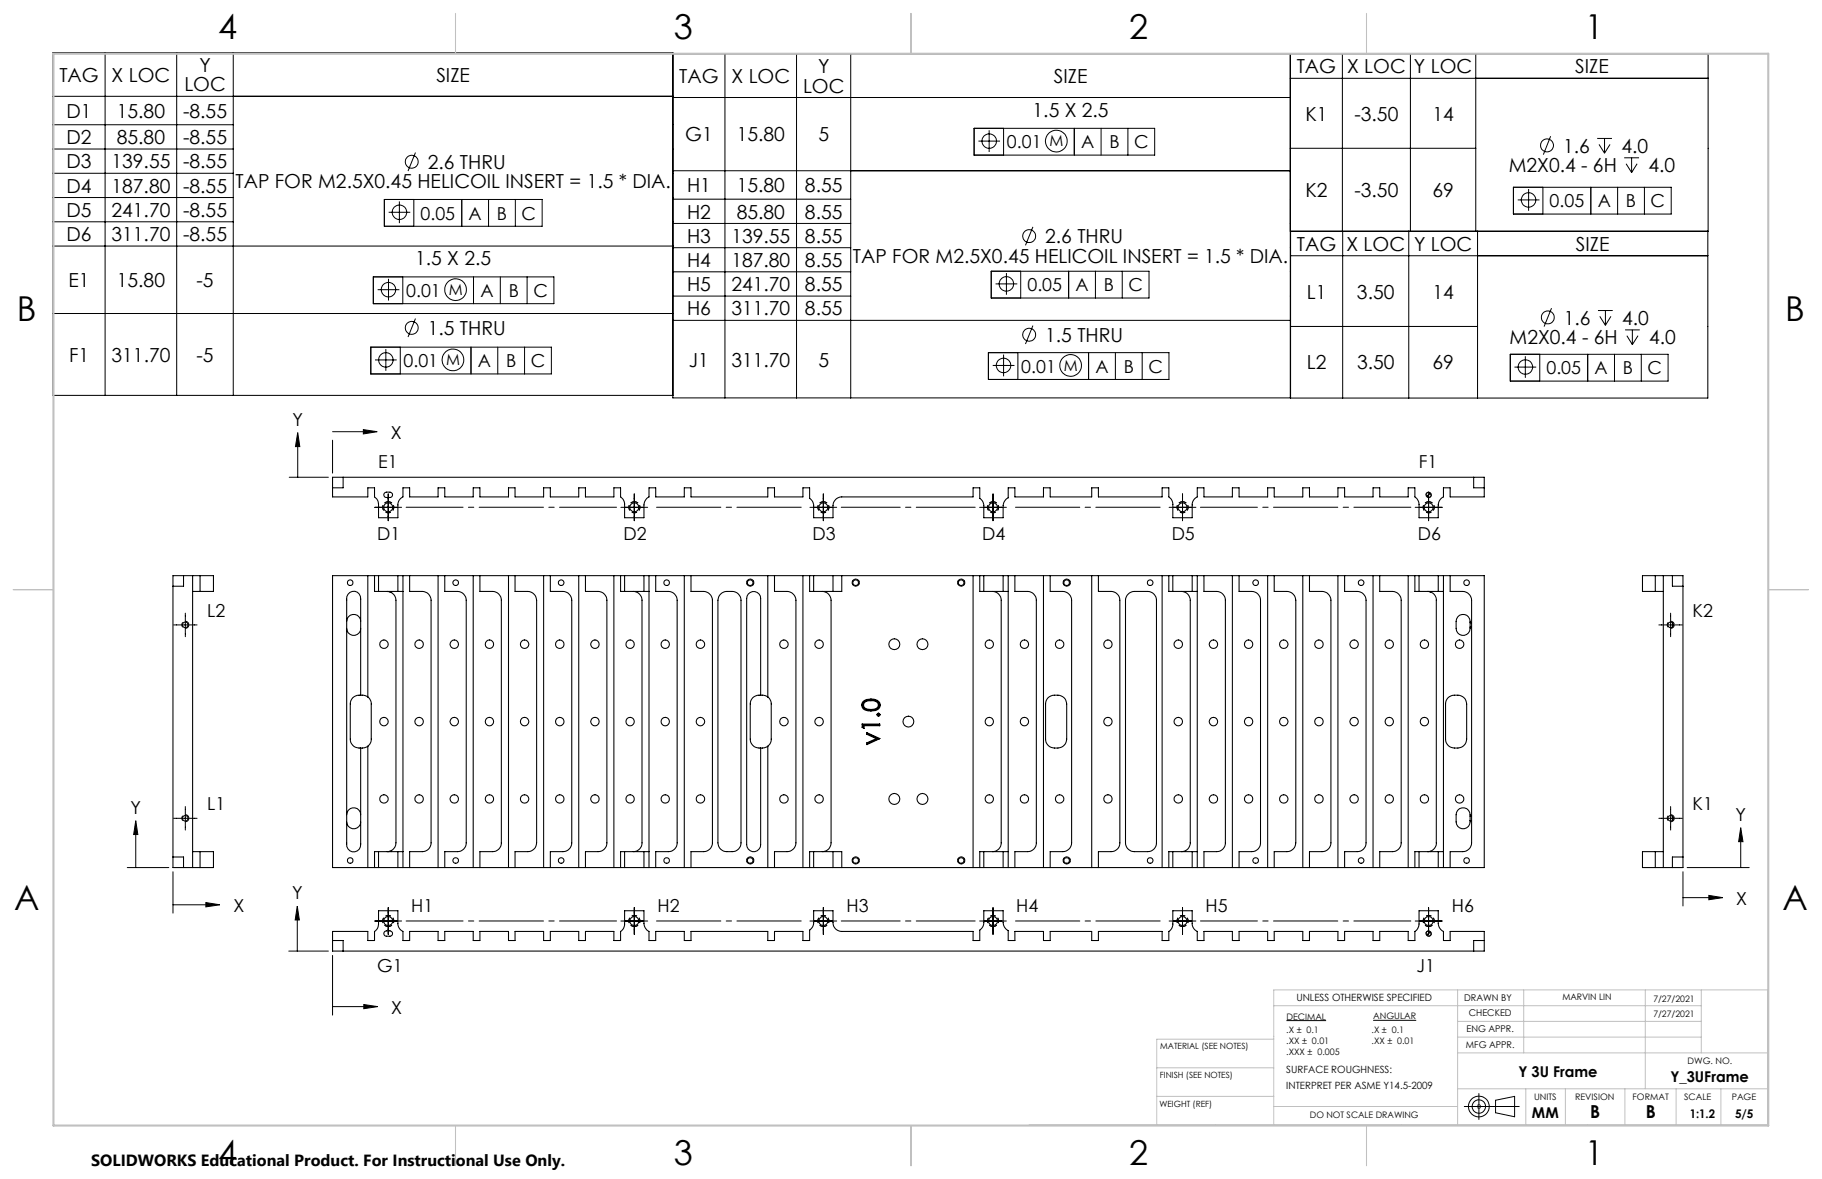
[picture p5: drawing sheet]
<svg xmlns="http://www.w3.org/2000/svg" width="432mm" height="279mm" viewBox="0 0 432 279" stroke-linecap="round" stroke-linejoin="round" font-family="sans-serif">
<g fill="none" stroke="#000" stroke-width=".24">
<path d="M12.6 12.5h146.9v81.2h-146.9zM24.9 12.5v81.2M41.9 12.5v81.2M55.3 12.5v81.2M171.8 12.8v81.5M188.8 12.8v81.5M201.6 12.8v81.5M305.8 12.8v81.5h-146.3v-81.5h245.3v42h-99M305.8 18.6h99M318.1 12.8v42M334.3 12.8v42M349.7 12.8v42"/>
<path d="M12.6 22.8h146.9M12.6 29.6h42.7M12.6 35.3h42.7M98.5 36.2l-1.8 4.3M159.5 23.1h146.3M230.9 30.4h42.7v6.4h-42.7zM231.9 33.4h5.1M234.4 30.9v5.1M237.8 30.4v6.4M254.6 30.4v6.4M260.9 30.4v6.4M267.3 30.4v6.4"/>
<path d="M305.8 35.1h43.9M367.5 32.3l-1.7 4.4M378.5 32.8h3.5M379 34.2l1.3 2.1M380.3 32.8v3.5M381.6 34.2l-1.3 2.1M384.9 37.4h3.5M385.4 38.8l1.3 2.1M386.7 37.4v3.5M388 38.8l-1.3 2.1M12.6 41.1h42.7M12.6 46.8h42.7"/>
<path d="M12.6 52.6h42.7M12.6 58.3h146.9M91.1 47.3h37.4v6.3h-37.4zM92.1 50.3h5.1M94.7 47.7v5.2M98.1 47.3v6.3M109.4 47.3v6.3M115.8 47.3v6.3M122.1 47.3v6.3M159.5 40.5h146.3M159.5 47.2h42.1M159.5 53h42.1"/>
<path d="M159.5 58.7h42.1M244.8 53.8l-1.8 4.3M305.9 54.8v39.5h98.8v-39.5M318.2 54.8v39.5M333.9 54.8v39.5M350.2 54.8v39.5M358.7 44.4h37.4v6.3h-37.4zM359.7 47.4h5.1M362.3 44.8v5.2M365.7 44.4v6.3M377 44.4v6.3M383.4 44.4v6.3"/>
<path d="M389.7 44.4v6.3M12.6 74.3h146.9M88.5 65.6h42.8v6.4h-42.8zM89.5 68.7h5.2M92.1 66.1v5.1M95.5 65.6v6.4M98.5 75.5l-1.8 4.4M112.2 65.6v6.4M118.6 65.6v6.4M124.9 65.6v6.4M159.5 64.4h42.1M159.5 70.2h42.1"/>
<path d="M159.5 75.9h146.3M234.9 64.3h37.4v6.3h-37.4zM235.9 67.3h5.2M238.5 64.7v5.2M241.9 64.3v6.3M244.8 77.2l-1.8 4.3M253.3 64.3v6.3M259.6 64.3v6.3M266 64.3v6.3M305.9 60.6h98.8M305.9 77.4h44.3M367.7 73l-1.8 4.4"/>
<path d="M378.7 73.6h3.5M379.1 75l1.4 2.1M380.5 73.6v3.5M381.8 75l-1.3 2.1M385.1 78.2h3.5M385.6 79.6l1.3 2.1M386.9 78.2v3.5M388.2 79.6l-1.3 2.1M87.9 82.3h42.8v6.3h-42.8zM88.9 85.3h5.1M91.4 82.7v5.2M94.9 82.3v6.3"/>
<path d="M111.6 82.3v6.3M118 82.3v6.3M124.3 82.3v6.3M234.2 83.6h42.8v6.3h-42.8zM235.3 86.6h5.1M237.8 84v5.2M241.2 83.6v6.3M258 83.6v6.3M264.3 83.6v6.3M270.7 83.6v6.3M357.9 84h37.4v6.3h-37.4zM358.9 87h5.2"/>
<path d="M361.5 84.4v5.1M364.9 84v6.3M376.3 84v6.3M382.6 84v6.3M389 84v6.3M68.5 113.1h9.3M70.6 105.8v7.3M70.6 102.5l.4 3.3h-1zM78.8 104.3v7.8M78.8 102.3h7.3M86.1 101.8l3.3 .5-3.3 .5zM92 117.1v6.3"/>
<path d="M150.3 117.1v6.3M195.1 117.1v6.3M235.3 117.1v6.3M280.2 117.1v6.3M338.6 117.1v6.3M338.6 116.6l-.5 .3-.1 .4M339.2 117.3a.6 .6 0 0 1-.6 .6M88.8 120.2h6.4M147.1 120.2h6.4M191.9 120.2h6.4M232.2 120.2h6.3M277.1 120.2h6.3"/>
<path d="M335.4 120.2h6.4M41.1 148.1h5.6M43.9 145.3v5.6M393.1 148.1h5.6M395.9 145.3v5.6M32.2 197.8v7.8M32.2 194.5l.5 3.3h-1zM41.1 193.9h5.6M43.9 191.1v5.6M393.1 193.9h5.6M395.9 191.1v5.6M412.5 199.5v6.1"/>
<path d="M412.5 196.1l.6 3.4h-1.1zM30.2 205.6h9.8M41 206.6v9.8M41 214.4h7.8M48.8 213.9l3.3 .5-3.3 .5zM70.4 218v7.4M70.4 214.7l.5 3.3h-.9zM88.8 218.3h6.4M92 215.1v6.3M147.1 218.3h6.4M150.3 215.1v6.3M191.9 218.3h6.4"/>
<path d="M195.1 215.1v6.3M232.2 218.3h6.3M235.3 215.1v6.3M277.1 218.3h6.3M280.2 215.1v6.3M335.4 218.3h6.4M338.6 215.1v6.3M398.9 206.6v8.1M398.9 212.7h6.1M399.8 205.6h14.7M405 212.2l3.3 .5-3.3 .5zM68.4 225.4h9.4"/>
<path d="M78.8 226.4v14.2M78.8 238.5h7.4M86.2 238.1l3.3 .4-3.3 .5zM338.6 220.6l-.5 .3-.1 .3M339.2 221.2a.6 .6 0 0 1-.6 .7M304.9 241.9h9.4M325.4 241.8h10.2M350.5 259.2v6.1M347 262.2h13M350.1 261.9l.7 .7M350.8 261.9l-.7 .7M354.4 260.7l4.6-.9v4.9l-4.6-1z"/>
<circle cx="97.6" cy="38.3" r="1.53"/>
<circle cx="234.4" cy="33.4" r="1.71"/>
<circle cx="250.3" cy="33.4" r="2.57"/>
<circle cx="366.6" cy="34.4" r="1.53"/>
<circle cx="94.7" cy="50.3" r="1.71"/>
<circle cx="243.9" cy="56" r="1.53"/>
<circle cx="362.2" cy="47.4" r="1.71"/>
<circle cx="92.1" cy="68.6" r="1.71"/>
<circle cx="97.6" cy="77.7" r="1.53"/>
<circle cx="108" cy="68.7" r="2.57"/>
<circle cx="238.5" cy="67.3" r="1.72"/>
<circle cx="243.9" cy="79.3" r="1.53"/>
<circle cx="366.8" cy="75.2" r="1.53"/>
<circle cx="91.5" cy="85.3" r="1.72"/>
<circle cx="107.3" cy="85.3" r="2.58"/>
<circle cx="237.8" cy="86.6" r="1.71"/>
<circle cx="253.7" cy="86.6" r="2.57"/>
<circle cx="361.5" cy="87" r="1.71"/>
<circle cx="350.5" cy="262.2" r="2.45"/>
<circle cx="350.5" cy="262.2" r="1.59"/>
</g>
<g fill="none" stroke="#c0c0c0" stroke-width=".24">
<path d="M301.9 238.3h101.3M345.4 234.6v32M361.1 234.6v14.9M389.9 234.6v23.4M403.2 234.6v14.9M274.1 253h27.8M274.1 259.8h27.8M301.9 246.3h-27.8v20.3M345.4 249.5h73.5M345.4 258h73.5M345.4 242h57.8M345.4 245.8h57.8"/>
<path d="M361.6 258v8.6M371 258v8.6M385.1 258v8.6M397.2 258v8.6M407.8 258v8.6M243.9 266.6h175M301.9 262.2h43.5M350 262.2h1M350.1 261.9l.7 .7M350.5 261.7v1M350.8 261.9l-.7 .7M418.9 265.1v-30.5h-117v32"/>
</g>
<g fill="none" stroke="#000" stroke-width=".24" stroke-dasharray="1.3 .6" stroke-dashoffset="-.1" stroke-linecap="butt">
<path d="M177 138.1a.83 .83 0 0 0 1.2 .7 .83 .83 0 0 0 .1-1.4 .83 .83 0 0 0-1.3 .5v.2M178.6 138.1a.83 .83 0 0 0-1.2-.8 .83 .83 0 0 0-.1 1.4 .83 .83 0 0 0 1.3-.5v-.1M202 138.1a.83 .83 0 0 0 1.2 .7 .83 .83 0 0 0 .1-1.4 .83 .83 0 0 0-1.3 .5v.2M203.6 138.1a.83 .83 0 0 0-1.2-.8 .83 .83 0 0 0-.1 1.4 .83 .83 0 0 0 1.3-.5v-.1M227 138.1a.83 .83 0 0 0 1.2 .7 .83 .83 0 0 0 .1-1.4 .83 .83 0 0 0-1.3 .5v.2M228.6 138.1a.83 .83 0 0 0-1.2-.8 .83 .83 0 0 0-.1 1.4 .83 .83 0 0 0 1.3-.5v-.1M252 138.1a.83 .83 0 0 0 1.2 .7 .83 .83 0 0 0 .1-1.4 .83 .83 0 0 0-1.3 .5v.2M253.6 138.1a.83 .83 0 0 0-1.2-.8 .83 .83 0 0 0-.1 1.4 .83 .83 0 0 0 1.3-.5v-.1M44.8 148.1a.83 .83 0 0 1-1.3 .7 .83 .83 0 0 1-.1-1.4 .83 .83 0 0 1 1.3 .5l.1 .2M396.8 148.1a.83 .83 0 0 1-1.2 .7 .83 .83 0 0 1-.1-1.4 .83 .83 0 0 1 1.3 .5v.2M44.8 193.9a.83 .83 0 0 1-1.3 .7 .83 .83 0 0 1-.1-1.4 .83 .83 0 0 1 1.3 .6l.1 .1M396.8 193.9a.83 .83 0 0 1-1.2 .7 .83 .83 0 0 1-.1-1.4 .83 .83 0 0 1 1.3 .6v.1"/>
<path d="M177 203.9a.83 .83 0 0 0 1.2 .7 .83 .83 0 0 0 .1-1.4 .83 .83 0 0 0-1.3 .6v.1M178.6 203.9a.83 .83 0 0 0-1.2-.7 .83 .83 0 0 0-.1 1.4 .83 .83 0 0 0 1.3-.6v-.1M202 203.9a.83 .83 0 0 0 1.2 .7 .83 .83 0 0 0 .1-1.4 .83 .83 0 0 0-1.3 .6v.1M203.6 203.9a.83 .83 0 0 0-1.2-.7 .83 .83 0 0 0-.1 1.4 .83 .83 0 0 0 1.3-.6v-.1M227 203.9a.83 .83 0 0 0 1.2 .7 .83 .83 0 0 0 .1-1.4 .83 .83 0 0 0-1.3 .6v.1M228.6 203.9a.83 .83 0 0 0-1.2-.7 .83 .83 0 0 0-.1 1.4 .83 .83 0 0 0 1.3-.6v-.1M252 203.9a.83 .83 0 0 0 1.2 .7 .83 .83 0 0 0 .1-1.4 .83 .83 0 0 0-1.3 .6v.1M253.6 203.9a.83 .83 0 0 0-1.2-.7 .83 .83 0 0 0-.1 1.4 .83 .83 0 0 0 1.3-.6v-.1"/>
</g>
<g fill="none" stroke="#000" stroke-width=".24" stroke-dasharray="1.3 .6" stroke-dashoffset=".3" stroke-linecap="butt">
<path d="M92 118.9a1.31 1.31 0 0 1 1.2 1.9 1.31 1.31 0 0 1-2.3 .2 1.31 1.31 0 0 1 .9-2.1h.2M92 118.9a1.31 1.31 0 0 0-1.1 1.9 1.31 1.31 0 0 0 2.2 .2 1.31 1.31 0 0 0-.9-2.1h-.2M150.3 118.9a1.31 1.31 0 0 1 1.2 1.9 1.31 1.31 0 0 1-2.2 .2 1.31 1.31 0 0 1 .9-2.1h.1M150.3 118.9a1.31 1.31 0 0 0-1.1 1.9 1.31 1.31 0 0 0 2.2 .2 1.31 1.31 0 0 0-.9-2.1h-.2M195.1 118.9a1.31 1.31 0 0 1 1.2 1.9 1.31 1.31 0 0 1-2.2 .2 1.31 1.31 0 0 1 .9-2.1h.1M195.1 118.9a1.31 1.31 0 0 0-1.1 1.9 1.31 1.31 0 0 0 2.2 .2 1.31 1.31 0 0 0-.9-2.1h-.2M235.3 118.9a1.31 1.31 0 0 1 1.2 1.9 1.31 1.31 0 0 1-2.2 .2 1.31 1.31 0 0 1 .9-2.1h.1M235.3 118.9a1.31 1.31 0 0 0-1.1 1.9 1.31 1.31 0 0 0 2.2 .2 1.31 1.31 0 0 0-.9-2.1h-.2M280.3 118.9a1.31 1.31 0 0 1 1.1 1.9 1.31 1.31 0 0 1-2.2 .2 1.31 1.31 0 0 1 .9-2.1h.2M280.3 118.9a1.31 1.31 0 0 0-1.2 1.9 1.31 1.31 0 0 0 2.2 .2 1.31 1.31 0 0 0-.9-2.1h-.1M338.6 118.9a1.31 1.31 0 0 1 1.2 1.9 1.31 1.31 0 0 1-2.3 .2 1.31 1.31 0 0 1 .9-2.1h.2M338.6 118.9a1.31 1.31 0 0 0-1.2 1.9 1.31 1.31 0 0 0 2.3 .2 1.31 1.31 0 0 0-.9-2.1h-.2"/>
<path d="M92 219.6a1.31 1.31 0 0 0 1.2-2 1.31 1.31 0 0 0-2.3-.1 1.31 1.31 0 0 0 .9 2.1h.2M92 219.6a1.31 1.31 0 0 1-1.1-2 1.31 1.31 0 0 1 2.2-.1 1.31 1.31 0 0 1-.9 2.1h-.2M150.3 219.6a1.31 1.31 0 0 0 1.2-2 1.31 1.31 0 0 0-2.2-.1 1.31 1.31 0 0 0 .9 2.1h.1M150.3 219.6a1.31 1.31 0 0 1-1.1-2 1.31 1.31 0 0 1 2.2-.1 1.31 1.31 0 0 1-.9 2.1h-.2M195.1 219.6a1.31 1.31 0 0 0 1.2-2 1.31 1.31 0 0 0-2.2-.1 1.31 1.31 0 0 0 .9 2.1h.1M195.1 219.6a1.31 1.31 0 0 1-1.1-2 1.31 1.31 0 0 1 2.2-.1 1.31 1.31 0 0 1-.9 2.1h-.2M235.3 219.6a1.31 1.31 0 0 0 1.2-2 1.31 1.31 0 0 0-2.2-.1 1.31 1.31 0 0 0 .9 2.1h.1M235.3 219.6a1.31 1.31 0 0 1-1.1-2 1.31 1.31 0 0 1 2.2-.1 1.31 1.31 0 0 1-.9 2.1h-.2M280.3 219.6a1.31 1.31 0 0 0 1.1-2 1.31 1.31 0 0 0-2.2-.1 1.31 1.31 0 0 0 .9 2.1h.2M280.3 219.6a1.31 1.31 0 0 1-1.2-2 1.31 1.31 0 0 1 2.2-.1 1.31 1.31 0 0 1-.9 2.1h-.1M338.6 219.6a1.31 1.31 0 0 0 1.2-2 1.31 1.31 0 0 0-2.3-.1 1.31 1.31 0 0 0 .9 2.1h.2M338.6 219.6a1.31 1.31 0 0 1-1.2-2 1.31 1.31 0 0 1 2.3-.1 1.31 1.31 0 0 1-.9 2.1h-.2"/>
</g>
<path d="M418.9 234.6v32" fill="none" stroke="#c0c0c0" stroke-width=".24" stroke-dasharray="15.2 1.3 1.3 1.3" stroke-dashoffset="1.2"/>
<path d="M108 3.2v9.5M215.9 3.2v9.5M323.8 3.2v9.5M3.1 139.7h9.6M419.1 139.7h9.5M108 266.7v9.6M215.9 266.7v9.6M323.8 266.7v9.6" fill="none" stroke="#c0c0c0" stroke-width=".25"/>
<path d="M12.7 12.7h406.4v254h-406.4z" fill="none" stroke="#c0c0c0" stroke-width=".5"/>
<path d="M199.4 120.2h31.7M199.4 218.3h31.7" fill="none" stroke="#000" stroke-width=".24" stroke-dasharray="15.2 1.3 1.3 1.3" stroke-dashoffset="1.3"/>
<path d="M239.6 120.2h36.4M239.6 218.3h36.4" fill="none" stroke="#000" stroke-width=".24" stroke-dasharray="15.2 1.3 1.3 1.3" stroke-dashoffset="-1.1"/>
<path d="M96.2 120.2h49.9M284.5 120.2h49.9M96.2 218.3h49.9M284.5 218.3h49.9" fill="none" stroke="#000" stroke-width=".24" stroke-dasharray="15.2 1.3 1.3 1.3" stroke-dashoffset="1.7"/>
<path d="M154.6 120.2h36.3M154.6 218.3h36.3" fill="none" stroke="#000" stroke-width=".24" stroke-dasharray="15.2 1.3 1.3 1.3" stroke-dashoffset="-1"/>
<path d="M338 117.3a.6 .6 0 0 0 .6 .6v-.6zM338.6 116.6v.7h.6l-.3-.6zM86.1 101.8l3.3 .5-3.3 .5zM70.6 102.5l.4 3.3h-1zM338 221.2a.6 .6 0 0 0 .6 .7v-.7zM338.6 220.6v.6h.6l-.2-.4zM86.2 238.1l3.3 .4-3.3 .5zM70.4 214.7l.5 3.3h-.9zM48.8 213.9l3.3 .5-3.3 .5zM32.2 194.5l.5 3.3h-1zM405 212.2l3.3 .5-3.3 .5zM412.5 196.1l.6 3.4h-1.1z" fill="#000"/>
<g fill="none" stroke="#000" stroke-width=".25">
<path d="M81.3 113.1h-2.5v4.7h8.4v-2.2h1.6v2.2a2.12 2.12 0 0 1 .9 1.7v3.2h4.6v-3a2.07 2.07 0 0 1 1.2-1.9v-2.2h1.6v2.2h6.7v-2.2h1.6v2.2h6.7v-2.2h1.6v2.2h6.8v-2.2h1.6v2.2h6.7v-2.2h1.6v2.2h6.8v-2.2h1.5v2.2h6.8v-2.2h1.6v2.2a2.12 2.12 0 0 1 .9 1.7v3.2h4.6v-3a2.24 2.24 0 0 1 1.2-1.9v-2.2h1.6v2.2h6.8v-2.2h1.6v2.2h18.2v-2.2h1.6v2.2h6.7v-2.2h1.6v2.5a2 2 0 0 1 .9 1.7v2.9h4.6v-2.9a2.11 2.11 0 0 1 2.1-2h31.1v-2.2h1.6v2.5a2 2 0 0 1 1 1.7v2.9h4.5v-2.9a2.25 2.25 0 0 1 1.2-1.8v-2.4h1.6v2.2h6.8v-2.2h1.6v2.2h9.8v-2.2h1.6v2.2h15.1v-2.2h1.6v2.2a2.12 2.12 0 0 1 1 1.7v3.2h4.5v-3a2.07 2.07 0 0 1 1.2-1.9v-2.2h1.6v2.2h6.8v-2.2h1.6v2.2h6.7v-2.2h1.6v2.2h6.8v-2.2h1.5v2.2h6.8v-2.2h1.6v2.2h6.7v-2.2h1.6v2.2h6.7v-2.2h1.6v2.2a2.28 2.28 0 0 1 1 1.7v3.2h4.6v-3a2.18 2.18 0 0 1 1.2-1.9v-2.2h1.6v2.2h8.1v-4.7h-2.6M81.3 113.1v2.5h-2.5M81.3 113.1h267.9M91.1 116.8a1.54 1.54 0 0 1 1.8 0l.1 .2a.64 .64 0 0 1-.6 .9h-.8a.64 .64 0 0 1-.6-.4 .64 .64 0 0 1 .1-.7zM349.2 113.1v2.5h2.6M41 138.9v64.2M43.5 136.4v2.5h-2.5M45.6 136.4h-4.6v2.5M45.6 136.4h1.8M45.6 136.4v69.2M47.4 136.4h3.2v3.8h-3.2M47.4 136.4v3.8"/>
<path d="M87.2 136.4v28.8M88.8 136.4v3.8h.9M88.8 136.4h.9M88.8 136.4h-10v69.2h10M89.7 136.4h4.6M89.7 136.4v3.8M94.3 136.4h1.2M94.3 136.4v3.8M95.5 136.4h51.6M95.5 136.4v69.2M97.1 136.4v3.8h3a2.11 2.11 0 0 1 2.1 2v57.5a2.05 2.05 0 0 1-2.1 2.1h-3v3.8M103.8 136.4v69.2"/>
<path d="M105.4 136.4v3.8h3a2.11 2.11 0 0 1 2.1 2v57.5a2.05 2.05 0 0 1-2.1 2.1h-3v3.8M112.1 136.4v69.2M113.7 136.4v3.8h3a2.11 2.11 0 0 1 2.1 2v57.5a2.05 2.05 0 0 1-2.1 2.1h-3v3.8M120.5 136.4v69.2M122.1 136.4v3.8h3a2.17 2.17 0 0 1 2.1 2v57.5a2.11 2.11 0 0 1-2.1 2.1h-3v3.8M128.8 136.4v69.2M130.4 136.4v3.8h3a2.17 2.17 0 0 1 2.1 2v57.5a2.11 2.11 0 0 1-2.1 2.1h-3v3.8M137.2 136.4v69.2M138.7 136.4v3.8h3a2.11 2.11 0 0 1 2.1 2v57.5a2.05 2.05 0 0 1-2.1 2.1h-3v3.8M145.5 136.4v69.2M147.1 136.4v3.8h.9M147.1 136.4h.9"/>
<path d="M148 136.4v3.8M148 136.4h4.6M152.6 136.4h1.2M152.6 136.4v3.8M153.8 136.4h38.1M153.8 136.4v69.2M155.4 136.4v3.8h3a2.11 2.11 0 0 1 2.1 2v57.5a2.05 2.05 0 0 1-2.1 2.1h-3v3.8M162.2 136.4v69.2M163.8 136.4v3.8h3a2.17 2.17 0 0 1 2 2v57.5a2.11 2.11 0 0 1-2 2.1h-3v3.8M182 136.4v28.8M183.6 136.4v3.8h2.9a2.17 2.17 0 0 1 2.1 2v57.5a2.11 2.11 0 0 1-2.1 2.1h-2.9v3.8M190.3 136.4v69.2"/>
<path d="M191.9 136.4v3.8h.9M191.9 136.4h.9M192.8 136.4h4.6M192.8 136.4v3.8M197.4 136.4h2.1M197.4 136.4v3.8M199.5 136.4v3.8h-2.1M199.5 136.4h32.7M230.6 136.4v69.2M232.2 136.4h1M232.2 136.4v3.8h1M233.2 136.4v3.8"/>
<path d="M233.2 136.4h4.5M237.7 136.4h1.2M237.7 136.4v3.8M238.9 136.4h38.1M238.9 136.4v69.2M240.5 136.4v3.8h3a2.11 2.11 0 0 1 2.1 2v57.5a2.05 2.05 0 0 1-2.1 2.1h-3v3.8M247.3 136.4v69.2M248.9 136.4v3.8h3a2.17 2.17 0 0 1 2.1 2v57.5a2.11 2.11 0 0 1-2.1 2.1h-3v3.8M258.7 136.4v69.2M260.3 136.4v3.8h3a2.11 2.11 0 0 1 2.1 2v57.5a2.05 2.05 0 0 1-2.1 2.1h-3v3.8M275.4 136.4v69.2M277 136.4v3.8h1"/>
<path d="M277 136.4h1M278 136.4h4.5M278 136.4v3.8M282.5 136.4h1.2M282.5 136.4v3.8M283.7 136.4h51.6M283.7 136.4v69.2M285.3 136.4v3.8h3a2.11 2.11 0 0 1 2.1 2v57.5a2.05 2.05 0 0 1-2.1 2.1h-3v3.8M292.1 136.4v69.2M293.7 136.4v3.8h3a2.11 2.11 0 0 1 2 2v57.5a2.05 2.05 0 0 1-2 2.1h-3v3.8M300.4 136.4v69.2M302 136.4v3.8h3a2.17 2.17 0 0 1 2.1 2v57.5a2.11 2.11 0 0 1-2.1 2.1h-3v3.8"/>
<path d="M308.8 136.4v69.2M310.3 136.4v3.8h3a2.17 2.17 0 0 1 2.1 2v57.5a2.11 2.11 0 0 1-2.1 2.1h-3v3.8M317.1 136.4v69.2M318.7 136.4v3.8h3a2.11 2.11 0 0 1 2 2v57.5a2.05 2.05 0 0 1-2 2.1h-3v3.8M325.4 136.4v69.2M327 136.4v3.8h3a2.11 2.11 0 0 1 2.1 2v57.5a2.05 2.05 0 0 1-2.1 2.1h-3v3.8M333.7 136.4v69.2M335.3 136.4v3.8h1M335.3 136.4h1M336.3 136.4h4.6M336.3 136.4v3.8M340.9 136.4h1.2"/>
<path d="M340.9 136.4v3.8M342.1 136.4h9.7v69.2h-9.7M342.1 136.4v69.2M343.7 136.4v3.8h3a2.17 2.17 0 0 1 2.1 2v57.5a2.11 2.11 0 0 1-2.1 2.1h-3v3.8M392.3 136.4h1.9M392.3 136.4h-3v3.8h3M392.3 136.4v3.8M394.2 136.4h4.7v2.5M394.2 136.4v69.2M396.3 136.4v2.5h2.6M398.9 138.9v64.2M45.6 140.2h1.8"/>
<path d="M82.2 147.2a1.66 1.66 0 0 1 1.6-1.6 1.66 1.66 0 0 1 1.7 1.6M82.2 148.9a1.66 1.66 0 0 0 1.6 1.7 1.66 1.66 0 0 0 1.7-1.7M89.7 140.2h4.6M91.8 140.2l.6 .1M92.4 140.3l.4 .1M92.4 140.2v.1M92.8 140.4a2.11 2.11 0 0 1 1 1.8v57.5a2 2 0 0 1-1 1.8M92.8 140.2v.2M94.3 140.2h1.2M148 140.2h4.6M150.1 140.2a2.11 2.11 0 0 1 2.1 2v57.5a2.05 2.05 0 0 1-2.1 2.1M152.6 140.2h1.2"/>
<path d="M170.8 140.8a3.8 3.8 0 0 1 3.9-.3l.8 1 .1 .7v57.5a2.05 2.05 0 0 1-2.1 2.1 2.74 2.74 0 0 1-3-.9l-.4-1.2v-57.5l.2-.7zM192.8 140.2h4.6M194.9 140.2a2.11 2.11 0 0 1 2.1 2v57.5a2.05 2.05 0 0 1-2.1 2.1M233.2 140.2h4.5M235.2 140.2a2.11 2.11 0 0 1 2.1 2v57.5a2.05 2.05 0 0 1-2.1 2.1M237.7 140.2h1.2M267.4 140.8l1-.6h3.6a2.11 2.11 0 0 1 2.1 2v57.5a2.05 2.05 0 0 1-2.1 2.1h-3.2a2.11 2.11 0 0 1-2.1-2.1v-57.5l.2-.7zM278 140.2h4.5M280 140.2a2.11 2.11 0 0 1 2.1 2v57.5a2.05 2.05 0 0 1-2.1 2.1M282.5 140.2h1.2M336.3 140.2h4.6M338.3 140.2l.6 .1"/>
<path d="M338.9 140.3a2.01 2.01 0 0 1 1.5 1.9v57.5a2.09 2.09 0 0 1-1.5 2.1M338.9 140.2v.1M340.9 140.2h1.2M348.4 147.6v1M348.4 147.6a1.67 1.67 0 0 0-1.5-2 1.67 1.67 0 0 0-1.8 1.6v1.7a1.67 1.67 0 0 0 1.8 1.7 1.67 1.67 0 0 0 1.5-2M348.4 147.6h.4M348.4 148.6h.4M392.3 140.2h1.9M396.3 147.6v1M85.5 164.7v-22.6a1.69 1.69 0 0 0-1.8-2 1.69 1.69 0 0 0-1.5 2.1v57.5a1.7 1.7 0 0 0 1.5 2.2 1.7 1.7 0 0 0 1.8-2v-22.6M87.2 165.2l-.6-.3a2.55 2.55 0 0 0-3.6 1.9v8.4a2.59 2.59 0 0 0 3.7 1.9l.5-.3M87.2 165.2a2.11 2.11 0 0 1 .8 1.6v8.4a2.11 2.11 0 0 1-.8 1.6"/>
<path d="M87.2 176.8v28.8M180.3 164.7v-22.8a1.66 1.66 0 0 0-1.7-1.7 1.66 1.66 0 0 0-1.6 1.7v58.3a1.66 1.66 0 0 0 1.6 1.6 1.66 1.66 0 0 0 1.7-1.6v-22.9M182 165.2l-.6-.3a2.55 2.55 0 0 0-3.6 1.9v8.4a2.59 2.59 0 0 0 3.7 1.9l.5-.3M182 165.2a2.11 2.11 0 0 1 .8 1.6v8.4a2.11 2.11 0 0 1-.8 1.6M182 176.8v28.8M204.2 167.1a1.38 1.38 0 0 0 1.5 1.4h.7M204.2 167.1h.2M204.3 171.6h4.2M204.3 171.6v.8M204.3 172.4l.5 .2M204.3 171.6l.2 .2M204.4 167.1l.1 .4a1.62 1.62 0 0 0 1.9 .8"/>
<path d="M204.5 167.1a1.21 1.21 0 0 0 1 1.1l.9 .1M204.5 167.1h.1M204.5 172.3l-.2 .1M204.5 172.3h.1M204.5 171.8v.5M204.5 171.8h3.8M204.6 172.3l.2 .3M204.6 171.8v.5M204.6 171.8l.2 .2M204.6 171.8h3.7M204.6 167.1a1.02 1.02 0 0 0 1 1h.8M204.8 172h3.7"/>
<path d="M204.8 172v.6M205.5 173.6l3 1.4M205.5 173.6v.4M205.5 176v.5M205.5 174l2.2 1M205.5 173.6l.1 .3M205.5 176l.1 .2M205.6 176.2h.1M205.6 173.9l2.5 1.1-2.5 1.2M205.6 176.2l-.1 .3M205.6 173.9l-.1 .1M205.6 173.9h.1"/>
<path d="M206.4 168.1v.2M206.4 165.9a1.58 1.58 0 0 0-1.9 1.2M206.4 165.9v.2M206.4 166.1a1.39 1.39 0 0 0-1.8 1M206.4 165.9l1.1 .1M206.4 166.1l1.1 .1M206.4 165.7a1.94 1.94 0 0 0-2.1 1l-.1 .4M206.4 165.7a1.68 1.68 0 0 1 2.2 1.4M206.4 165.8a1.57 1.57 0 0 1 2 1.3M206.4 165.7v.1M206.4 168.3v.2M206.4 165.8a1.7 1.7 0 0 0-1.9 .9l-.1 .4"/>
<path d="M207.5 166.2a.96 .96 0 0 1 .7 .9M207.5 166v.2M207.5 166a1.26 1.26 0 0 1 .9 1.1M207.7 175l-2.2 1M207.7 175h.8M207.9 169.4l.3 .3M207.9 169.4h.1M208 169.4l.2 .1M208.2 167.1h.2M208.2 167.1a1.34 1.34 0 0 1-1.8 1M208.2 169l.4 .4M208.2 169l-.3 .4"/>
<path d="M208.2 169.5v.2M208.2 169.2l.2 .2M208.2 169v.2M208.2 169.2l-.2 .2M208.3 171.8l.2 .2M208.3 171.8h.1M208.4 167.1a1.2 1.2 0 0 1-1.2 1.1l-.8 .1M208.4 169.4l-.2 .1M208.4 169.4h.2M208.4 167.1h.2M208.4 167.1a1.21 1.21 0 0 1-1 1.1l-1 .1M208.5 175l-3 1.5"/>
<path d="M208.5 171.6v.4M208.5 175h.1M208.5 171.6l-.2 .2M208.6 169.4l-.4 .3M208.6 167.1a1.32 1.32 0 0 1-1.1 1.3l-1.1 .1M248.4 165.3a2.66 2.66 0 0 1 4.3 1.1l.1 8.8a2.6 2.6 0 0 1-2.1 2.1 2.6 2.6 0 0 1-2.8-1.3l-.1-.8v-8.4l.1-.7zM343.2 165.3a2.66 2.66 0 0 1 4.3 1.1l.1 8.8a2.6 2.6 0 0 1-2.1 2.1 2.6 2.6 0 0 1-2.8-1.3l-.1-.8v-8.4l.1-.7zM82.2 194.8a1.66 1.66 0 0 0 1.6 1.6 1.66 1.66 0 0 0 1.7-1.6M82.2 193.1a1.66 1.66 0 0 1 1.6-1.7 1.66 1.66 0 0 1 1.7 1.7M348.4 193.4v1.1M348.4 193.4a1.67 1.67 0 0 0-1.5-2 1.67 1.67 0 0 0-1.8 1.7v1.7a1.67 1.67 0 0 0 1.8 1.6 1.67 1.67 0 0 0 1.5-1.9M348.4 193.4h.4"/>
<path d="M348.4 194.5h.4M396.3 193.4v1.1M41 203.1v2.5h4.6M41 203.1h2.5v2.5M45.6 201.8h1.8M45.6 205.6h1.8M47.4 201.8h3.2v3.8h-3.2M47.4 201.8v3.8M88.8 205.6h.9M89.7 201.8h-.9v3.8M89.7 205.6h4.6M89.7 201.8h4.6"/>
<path d="M89.7 201.8v3.8M92.4 201.7l-.6 .1M92.4 201.7v.1M92.8 201.5l-.4 .2M92.8 201.5v.3M94.3 201.8h1.2M94.3 205.6h1.2M94.3 201.8v3.8M95.5 205.6h51.6M147.1 205.6h.9M148 201.8h-.9v3.8M148 205.6h4.6"/>
<path d="M148 201.8h4.6M148 201.8v3.8M152.6 201.8h1.2M152.6 205.6h1.2M152.6 201.8v3.8M153.8 205.6h38.1M191.9 205.6h.9M192.8 201.8h-.9v3.8M192.8 205.6h4.6M192.8 201.8h4.6M192.8 201.8v3.8M197.4 201.8h2.1v3.8"/>
<path d="M197.4 205.6h2.1M197.4 201.8v3.8M199.5 205.6h32.7M232.2 205.6h1M233.2 201.8h-1v3.8M233.2 205.6h4.5M233.2 201.8v3.8M233.2 201.8h4.5M237.7 205.6h1.2M237.7 201.8h1.2M237.7 201.8v3.8M238.9 205.6h38.1"/>
<path d="M277 205.6h1M278 201.8h-1v3.8M278 205.6h4.5M278 201.8h4.5M278 201.8v3.8M282.5 201.8h1.2M282.5 205.6h1.2M282.5 201.8v3.8M283.7 205.6h51.6M335.3 205.6h1M336.3 201.8h-1v3.8M336.3 205.6h4.6"/>
<path d="M336.3 201.8h4.6M336.3 201.8v3.8M338.9 201.8h-.6M338.9 201.8h.1M340.9 201.8h1.2M340.9 205.6h1.2M340.9 201.8v3.8M392.3 201.8h1.9M392.3 205.6h1.9M392.3 201.8h-3v3.8h3M392.3 201.8v3.8M398.9 203.1v2.5h-4.7"/>
<path d="M398.9 203.1h-2.6v2.5M78.8 222.9h2.5v2.5M81.3 225.4h-2.5v-4.7h8.4v2.2h1.6v-2.2a2 2 0 0 0 .9-1.7v-3.2h4.6v3a2.07 2.07 0 0 0 1.2 1.9v2.2h1.6v-2.2h6.7v2.2h1.6v-2.2h6.7v2.2h1.6v-2.2h6.8v2.2h1.6v-2.2h6.7v2.2h1.6v-2.2h6.8v2.2h1.5v-2.2h6.8v2.2h1.6v-2.2a2 2 0 0 0 .9-1.7v-3.2h4.6v3a2.24 2.24 0 0 0 1.2 1.9v2.2h1.6v-2.2h6.8v2.2h1.6v-2.2h18.2v2.2h1.6v-2.2h6.7v2.2h1.6v-2.5a2.12 2.12 0 0 0 .9-1.7v-2.9h4.6v2.9a2.05 2.05 0 0 0 2.1 2h31.1v2.2h1.6v-2.5a2.12 2.12 0 0 0 1-1.7v-2.9h4.5v2.9a2.24 2.24 0 0 0 1.2 1.9v2.3h1.6v-2.2h6.8v2.2h1.6v-2.2h9.8v2.2h1.6v-2.2h15.1v2.2h1.6v-2.2a2 2 0 0 0 1-1.7v-3.2h4.5v3a2.07 2.07 0 0 0 1.2 1.9v2.2h1.6v-2.2h6.8v2.2h1.6v-2.2h6.7v2.2h1.6v-2.2h6.8v2.2h1.5v-2.2h6.8v2.2h1.6v-2.2h6.7v2.2h1.6v-2.2h6.7v2.2h1.6v-2.2a2.14 2.14 0 0 0 1-1.7v-3.2h4.6v3a2.18 2.18 0 0 0 1.2 1.9v2.2h1.6v-2.2h8.1v4.7h-2.5M81.3 225.4h268M91.1 220.8a1.54 1.54 0 0 1 1.8 0l.1 .2a.64 .64 0 0 1-.6 .9h-.8a.64 .64 0 0 1-.6-.4 .64 .64 0 0 1 .1-.7zM351.8 222.9h-2.5v2.5"/>
<circle cx="338.6" cy="117.3" r=".63"/>
<circle cx="83" cy="138.1" r=".67"/>
<circle cx="92" cy="120.2" r="1.06"/>
<circle cx="108" cy="138.1" r=".67"/>
<circle cx="133" cy="138.1" r=".67"/>
<circle cx="150.3" cy="120.2" r="1.07"/>
<circle cx="158" cy="138.1" r=".67"/>
<circle cx="177.8" cy="138.1" r=".67"/>
<circle cx="195.1" cy="120.2" r="1.06"/>
<circle cx="202.8" cy="138.1" r=".67"/>
<circle cx="227.8" cy="138.1" r=".67"/>
<circle cx="235.3" cy="120.2" r="1.06"/>
<circle cx="252.8" cy="138.1" r=".67"/>
<circle cx="272.6" cy="138.1" r=".67"/>
<circle cx="280.2" cy="120.2" r="1.06"/>
<circle cx="297.6" cy="138.1" r=".67"/>
<circle cx="322.6" cy="138.1" r=".67"/>
<circle cx="338.6" cy="120.2" r="1.06"/>
<circle cx="347.6" cy="138.1" r=".67"/>
<circle cx="43.9" cy="148.1" r=".68"/>
<circle cx="91" cy="152.7" r="1.01"/>
<circle cx="99.3" cy="152.7" r="1.02"/>
<circle cx="107.7" cy="152.7" r="1.01"/>
<circle cx="116" cy="152.7" r="1.01"/>
<circle cx="124.3" cy="152.7" r="1.01"/>
<circle cx="132.7" cy="152.7" r="1.02"/>
<circle cx="141" cy="152.7" r="1.01"/>
<circle cx="149.3" cy="152.7" r="1.01"/>
<circle cx="157.7" cy="152.7" r="1.01"/>
<circle cx="166" cy="152.7" r="1.01"/>
<circle cx="185.8" cy="152.7" r="1.01"/>
<circle cx="194.1" cy="152.7" r="1.02"/>
<circle cx="211.9" cy="152.7" r="1.3"/>
<circle cx="218.6" cy="152.7" r="1.3"/>
<circle cx="234.5" cy="152.7" r="1.01"/>
<circle cx="242.8" cy="152.7" r="1.01"/>
<circle cx="251.1" cy="152.7" r="1.01"/>
<circle cx="262.6" cy="152.7" r="1.01"/>
<circle cx="279.2" cy="152.7" r="1.02"/>
<circle cx="287.6" cy="152.7" r="1.01"/>
<circle cx="295.9" cy="152.7" r="1.01"/>
<circle cx="304.2" cy="152.7" r="1.01"/>
<circle cx="312.6" cy="152.7" r="1.02"/>
<circle cx="320.9" cy="152.7" r="1.01"/>
<circle cx="329.3" cy="152.7" r="1.01"/>
<circle cx="337.6" cy="152.7" r="1.01"/>
<circle cx="345.9" cy="152.7" r="1.01"/>
<circle cx="395.9" cy="148.1" r=".67"/>
<circle cx="91" cy="171" r=".99"/>
<circle cx="99.3" cy="171" r="1"/>
<circle cx="107.7" cy="171" r=".99"/>
<circle cx="116" cy="171" r=".99"/>
<circle cx="124.3" cy="171" r=".99"/>
<circle cx="132.7" cy="171" r="1"/>
<circle cx="141" cy="171" r=".99"/>
<circle cx="149.3" cy="171" r=".99"/>
<circle cx="157.7" cy="171" r=".99"/>
<circle cx="166" cy="171" r=".99"/>
<circle cx="185.8" cy="171" r=".99"/>
<circle cx="194.1" cy="171" r="1"/>
<circle cx="215.3" cy="171" r="1.28"/>
<circle cx="234.5" cy="171" r=".99"/>
<circle cx="242.8" cy="171" r=".99"/>
<circle cx="262.6" cy="171" r=".99"/>
<circle cx="279.2" cy="171" r="1"/>
<circle cx="287.6" cy="171" r=".99"/>
<circle cx="295.9" cy="171" r=".99"/>
<circle cx="304.2" cy="171" r=".99"/>
<circle cx="312.6" cy="171" r="1"/>
<circle cx="320.9" cy="171" r=".99"/>
<circle cx="329.2" cy="171" r=".99"/>
<circle cx="337.6" cy="171" r=".99"/>
<circle cx="43.9" cy="193.9" r=".67"/>
<circle cx="91" cy="189.3" r=".99"/>
<circle cx="99.3" cy="189.4" r="1"/>
<circle cx="107.7" cy="189.3" r=".99"/>
<circle cx="116" cy="189.3" r=".99"/>
<circle cx="124.3" cy="189.3" r=".99"/>
<circle cx="132.7" cy="189.4" r="1"/>
<circle cx="141" cy="189.3" r=".99"/>
<circle cx="149.3" cy="189.3" r=".99"/>
<circle cx="157.7" cy="189.3" r=".99"/>
<circle cx="166" cy="189.3" r=".99"/>
<circle cx="185.8" cy="189.3" r=".99"/>
<circle cx="194.1" cy="189.4" r="1"/>
<circle cx="211.9" cy="189.3" r="1.3"/>
<circle cx="218.6" cy="189.3" r="1.3"/>
<circle cx="234.5" cy="189.3" r=".99"/>
<circle cx="242.8" cy="189.3" r=".99"/>
<circle cx="251.1" cy="189.3" r=".99"/>
<circle cx="262.6" cy="189.3" r=".99"/>
<circle cx="279.2" cy="189.4" r="1"/>
<circle cx="287.6" cy="189.3" r=".99"/>
<circle cx="295.9" cy="189.3" r=".99"/>
<circle cx="304.2" cy="189.3" r=".99"/>
<circle cx="312.6" cy="189.4" r="1"/>
<circle cx="320.9" cy="189.3" r=".99"/>
<circle cx="329.2" cy="189.3" r=".99"/>
<circle cx="337.6" cy="189.3" r=".99"/>
<circle cx="345.9" cy="189.3" r=".99"/>
<circle cx="395.9" cy="193.9" r=".66"/>
<circle cx="83" cy="203.9" r=".67"/>
<circle cx="92" cy="218.3" r="1.07"/>
<circle cx="108" cy="203.9" r=".67"/>
<circle cx="133" cy="203.9" r=".67"/>
<circle cx="150.3" cy="218.3" r="1.08"/>
<circle cx="158" cy="203.9" r=".67"/>
<circle cx="177.8" cy="203.9" r=".67"/>
<circle cx="195.1" cy="218.3" r="1.07"/>
<circle cx="202.8" cy="203.9" r=".67"/>
<circle cx="227.8" cy="203.9" r=".67"/>
<circle cx="235.3" cy="218.3" r="1.07"/>
<circle cx="252.8" cy="203.9" r=".67"/>
<circle cx="272.6" cy="203.9" r=".67"/>
<circle cx="280.2" cy="218.3" r="1.07"/>
<circle cx="297.6" cy="203.9" r=".67"/>
<circle cx="322.6" cy="203.9" r=".67"/>
<circle cx="338.6" cy="218.3" r="1.07"/>
<circle cx="347.6" cy="203.9" r=".67"/>
<circle cx="338.6" cy="221.2" r=".63"/>
</g>
<g font-size="8.1">
<text x="51.7" y="9.3">4</text>
<text x="159.7" y="9.3">3</text>
<text x="267.6" y="9.3">2</text>
<text x="375.6" y="9.3">1</text>
<text x="4" y="76">B</text>
<text x="423.1" y="76">B</text>
<text x="3.3" y="215.7">A</text>
<text x="422.4" y="215.7">A</text>
<text x="51.7" y="276">4</text>
<text x="159.7" y="276">3</text>
<text x="267.6" y="276">2</text>
<text x="375.6" y="276">1</text>
</g>
<g font-size="4.6">
<text x="47.2" y="17.1">Y</text>
<text x="193.9" y="17.3">Y</text>
<text x="307.3" y="17.4">TAG</text>
<text x="319.3" y="17.4">X LOC</text>
<text x="335.1" y="17.4">Y LOC</text>
<text x="373.3" y="17.4">SIZE</text>
<text x="14.1" y="19.4">TAG</text>
<text x="26.5" y="19.4">X LOC</text>
<text x="43.7" y="21.7">LOC</text>
<text x="103.4" y="19.4">SIZE</text>
<text x="161" y="19.6">TAG</text>
<text x="173.4" y="19.6">X LOC</text>
<text x="190.3" y="21.9">LOC</text>
<text x="249.7" y="19.6">SIZE</text>
<text x="15.8" y="28">D1</text>
<text x="27.7" y="28">15.80</text>
<text x="43.4" y="28">-8.55</text>
<text x="244.7" y="27.7">1.5 X 2.5</text>
<text x="309.4" y="28.6">K1</text>
<text x="321" y="28.6">-3.50</text>
<text x="339.5" y="28.6">14</text>
<text x="15.8" y="34.1">D2</text>
<text x="27.7" y="34.1">85.80</text>
<text x="43.4" y="34.1">-8.55</text>
<text x="162.4" y="33.5">G1</text>
<text x="174.6" y="33.5">15.80</text>
<text x="194" y="33.5">5</text>
<text x="15.8" y="39.9">D3</text>
<text x="26.4" y="39.9">139.55</text>
<text x="43.4" y="39.9">-8.55</text>
<text x="101.4" y="40.1">2.6 THRU</text>
<text x="357.6" y="40.8">M2X0.4 - 6H</text>
<text x="370.4" y="36.2">1.6</text>
<text x="384.2" y="36.2">4.0</text>
<text x="390.7" y="40.8">4.0</text>
<text x="15.8" y="45.6">D4</text>
<text x="26.4" y="45.6">187.80</text>
<text x="43.4" y="45.6">-8.55</text>
<text x="55.8" y="44.6">TAP FOR M2.5X0.45 HELICOIL INSERT = 1.5 * DIA.</text>
<text x="162.8" y="45.6">H1</text>
<text x="174.6" y="45.6">15.80</text>
<text x="190.8" y="45.6">8.55</text>
<text x="309.4" y="46.7">K2</text>
<text x="321" y="46.7">-3.50</text>
<text x="339.5" y="46.7">69</text>
<text x="15.8" y="51.4">D5</text>
<text x="26.4" y="51.4">241.70</text>
<text x="43.4" y="51.4">-8.55</text>
<text x="162.8" y="51.8">H2</text>
<text x="174.6" y="51.8">85.80</text>
<text x="190.8" y="51.8">8.55</text>
<text x="15.8" y="57.1">D6</text>
<text x="26.4" y="57.1">311.70</text>
<text x="43.4" y="57.1">-8.55</text>
<text x="162.8" y="57.5">H3</text>
<text x="173.3" y="57.5">139.55</text>
<text x="190.8" y="57.5">8.55</text>
<text x="247.7" y="57.7">2.6 THRU</text>
<text x="307.4" y="59.4">TAG</text>
<text x="319.1" y="59.4">X LOC</text>
<text x="335.1" y="59.4">Y LOC</text>
<text x="373.5" y="59.4">SIZE</text>
<text x="98.4" y="62.9">1.5 X 2.5</text>
<text x="162.8" y="63.3">H4</text>
<text x="173.3" y="63.3">187.80</text>
<text x="190.8" y="63.3">8.55</text>
<text x="202.1" y="62.3">TAP FOR M2.5X0.45 HELICOIL INSERT = 1.5 * DIA.</text>
<text x="16.2" y="68">E1</text>
<text x="27.7" y="68">15.80</text>
<text x="46.6" y="68">-5</text>
<text x="162.8" y="69">H5</text>
<text x="173.3" y="69">241.70</text>
<text x="190.8" y="69">8.55</text>
<text x="309.7" y="70.8">L1</text>
<text x="321.6" y="70.8">3.50</text>
<text x="339.5" y="70.8">14</text>
<text x="162.8" y="74.7">H6</text>
<text x="173.3" y="74.7">311.70</text>
<text x="190.8" y="74.7">8.55</text>
<text x="370.6" y="76.9">1.6</text>
<text x="384.4" y="76.9">4.0</text>
<text x="101.4" y="79.4">1.5 THRU</text>
<text x="247.7" y="81.1">1.5 THRU</text>
<text x="357.8" y="81.5">M2X0.4 - 6H</text>
<text x="390.8" y="81.5">4.0</text>
<text x="16.4" y="85.8">F1</text>
<text x="26.4" y="85.8">311.70</text>
<text x="46.6" y="85.8">-5</text>
<text x="163.3" y="86.9">J1</text>
<text x="173.3" y="86.9">311.70</text>
<text x="194" y="86.9">5</text>
<text x="309.7" y="87.5">L2</text>
<text x="321.6" y="87.5">3.50</text>
<text x="339.5" y="87.5">69</text>
</g>
<g font-size="4.2">
<text x="238.6" y="35.2">0.01</text>
<text x="256.2" y="35.2">A</text>
<text x="262.9" y="35.2">B</text>
<text x="268.8" y="35.2">C</text>
<text x="99.7" y="52">0.05</text>
<text x="111.1" y="52">A</text>
<text x="117.8" y="52">B</text>
<text x="123.6" y="52">C</text>
<text x="367.3" y="49.1">0.05</text>
<text x="378.6" y="49.1">A</text>
<text x="385.3" y="49.1">B</text>
<text x="391.2" y="49.1">C</text>
<text x="96.3" y="70.4">0.01</text>
<text x="113.9" y="70.4">A</text>
<text x="120.6" y="70.4">B</text>
<text x="126.4" y="70.4">C</text>
<text x="243.5" y="69">0.05</text>
<text x="254.9" y="69">A</text>
<text x="261.6" y="69">B</text>
<text x="267.4" y="69">C</text>
<text x="95.6" y="87">0.01</text>
<text x="113.2" y="87">A</text>
<text x="119.9" y="87">B</text>
<text x="125.8" y="87">C</text>
<text x="242" y="88.3">0.01</text>
<text x="259.6" y="88.3">A</text>
<text x="266.3" y="88.3">B</text>
<text x="272.2" y="88.3">C</text>
<text x="366.5" y="88.7">0.05</text>
<text x="377.9" y="88.7">A</text>
<text x="384.6" y="88.7">B</text>
<text x="390.4" y="88.7">C</text>
<text x="69.3" y="100.9">Y</text>
<text x="92.6" y="104">X</text>
<text x="89.6" y="110.9">E1</text>
<text x="336.2" y="110.9">F1</text>
<text x="89.4" y="127.9">D1</text>
<text x="147.8" y="127.9">D2</text>
<text x="192.6" y="127.9">D3</text>
<text x="232.8" y="127.9">D4</text>
<text x="277.7" y="127.9">D5</text>
<text x="336" y="127.9">D6</text>
<text x="49.1" y="146.1">L2</text>
<text x="401.1" y="146.1">K2</text>
<text x="49.1" y="192">L1</text>
<text x="401.1" y="192">K1</text>
<text x="30.9" y="192.9">Y</text>
<text x="411.3" y="194.6">Y</text>
<text x="69.2" y="213.1">Y</text>
<text x="411.5" y="214.4">X</text>
<text x="55.3" y="216.1">X</text>
<text x="97.5" y="216.1">H1</text>
<text x="155.8" y="216.1">H2</text>
<text x="200.6" y="216.1">H3</text>
<text x="240.8" y="216.1">H4</text>
<text x="285.7" y="216.1">H5</text>
<text x="344.1" y="216.1">H6</text>
<text x="89.4" y="230.4">G1</text>
<text x="335.7" y="230.4">J1</text>
<text x="92.7" y="240.2">X</text>
<text x="376.9" y="265">B</text>
<text x="390.1" y="265">B</text>
</g>
<text font-size="3.8" x="21.6" y="276.3">SOLIDWORKS Educational Product. For Instructional Use Only.</text>
<g font-size="3.6">
<text x="248.7" y="34.7">M</text>
<text x="106.3" y="69.9">M</text>
<text x="105.7" y="86.5">M</text>
<text x="252.1" y="87.9">M</text>
</g>
<g font-size="3.5">
<text x="359.8" y="255.2">Y 3U Frame</text>
<text x="395.9" y="256.4">Y_3UFrame</text>
<text x="363.1" y="265">MM</text>
</g>
<g font-size="2.8">
<text x="400.5" y="265">1:1.2</text>
<text x="411.2" y="265">5/5</text>
</g>
<g font-size="2.4">
<text x="307.2" y="237.2">UNLESS OTHERWISE SPECIFIED</text>
<text x="304.8" y="254.3">SURFACE ROUGHNESS:</text>
<text x="304.8" y="258.2">INTERPRET PER ASME Y14.5-2009</text>
</g>
<g font-size="2.2">
<text x="347" y="237.2">DRAWN BY</text>
<text x="347.6" y="244.7">ENG APPR.</text>
<text x="348.1" y="240.9">CHECKED</text>
<text x="347.4" y="248.4">MFG APPR.</text>
</g>
<g font-size="2.1">
<text x="370.3" y="237">MARVIN LIN</text>
<text x="391.8" y="237.4">7/27/2021</text>
<text x="304.8" y="244.7">.X ± 0.1</text>
<text x="304.9" y="241.6">DECIMAL</text>
<text x="325" y="244.7">.X ± 0.1</text>
<text x="325.4" y="241.6">ANGULAR</text>
<text x="391.8" y="241.1">7/27/2021</text>
<text x="304.8" y="247.4">.XX ± 0.01</text>
<text x="304.8" y="249.9">.XXX ± 0.005</text>
<text x="325" y="247.3">.XX ± 0.01</text>
<text x="400" y="252.1">DWG. NO.</text>
<text x="363.5" y="260.7">UNITS</text>
<text x="373.3" y="260.7">REVISION</text>
<text x="386.9" y="260.7">FORMAT</text>
<text x="399.1" y="260.7">SCALE</text>
<text x="410.4" y="260.7">PAGE</text>
<text x="310.4" y="265">DO NOT SCALE DRAWING</text>
</g>
<g font-size="2">
<text x="274.9" y="248.5">MATERIAL (SEE NOTES)</text>
<text x="274.9" y="255.4">FINISH (SEE NOTES)</text>
<text x="274.8" y="262.3">WEIGHT (REF)</text>
</g>
</svg>
